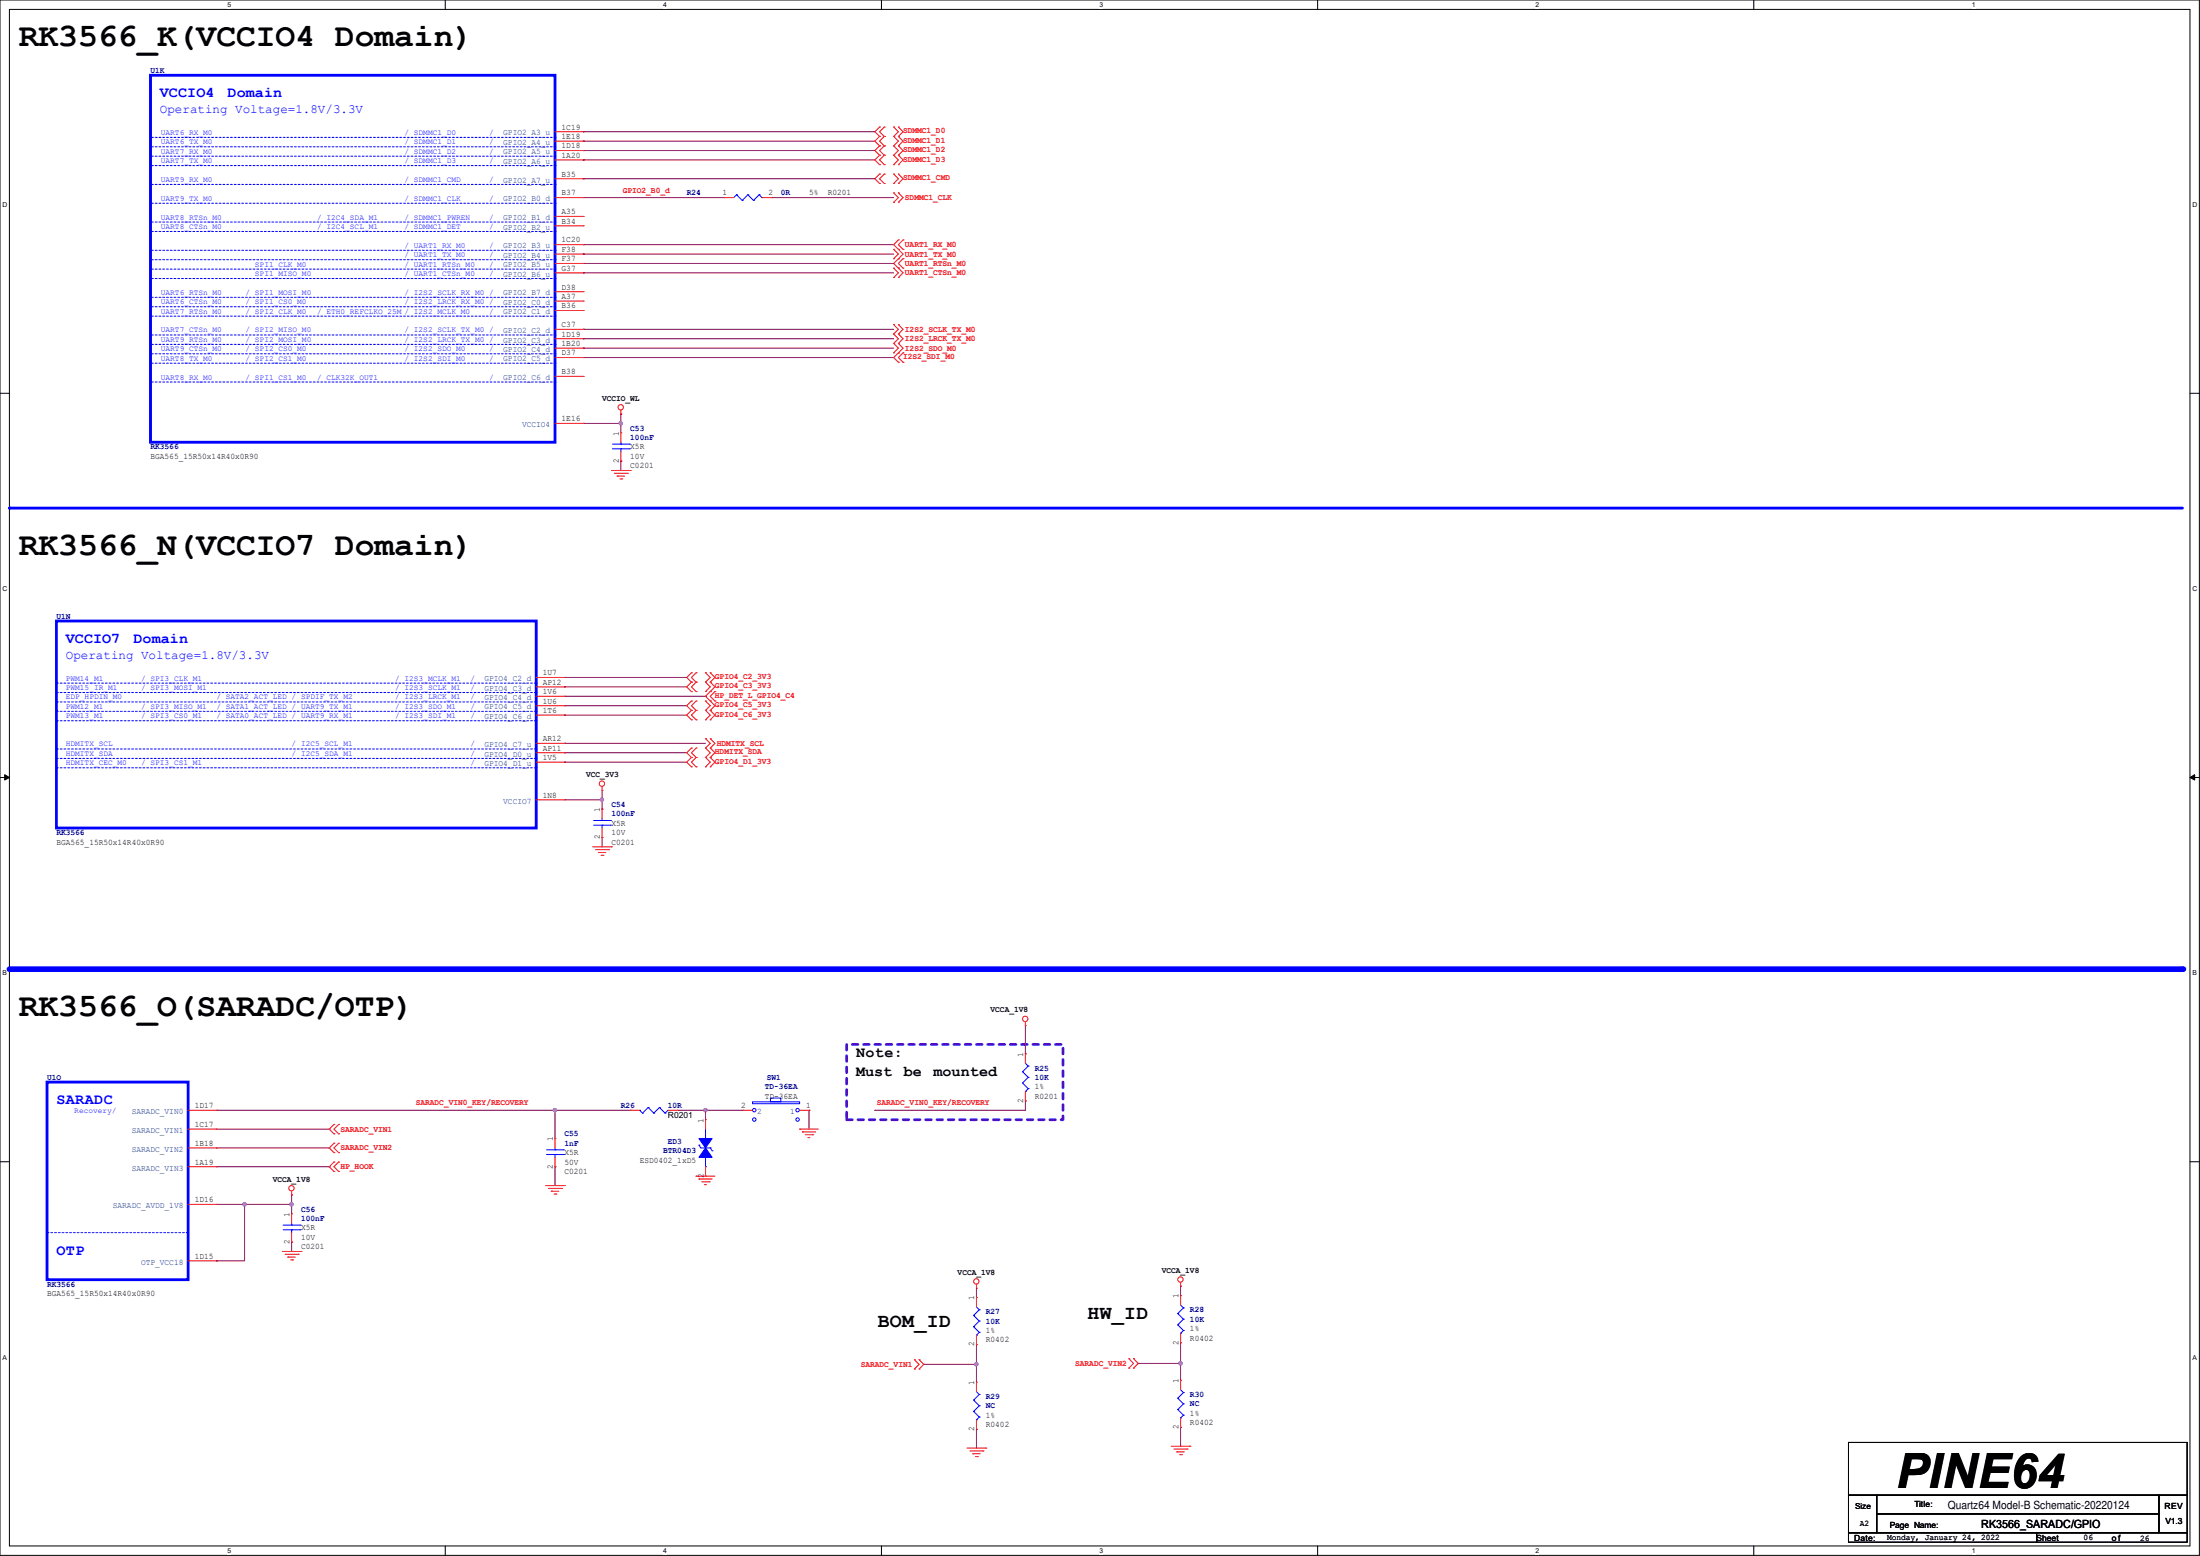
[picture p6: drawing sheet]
<svg xmlns="http://www.w3.org/2000/svg" width="297mm" height="210mm" viewBox="0 0 297 210" stroke-linecap="round" stroke-linejoin="round" font-family="sans-serif">
<path d="M0 0h296.9v209.9h-296.9zM1.3 1.3h294.4v207.4h-294.4z" fill="none" stroke="#000" stroke-width=".14"/>
<g fill="#fff">
<path d="M30.7 .1h.5v1h-.5z"/>
<path d="M30.7 208.8h.5v1h-.5z"/>
</g>
<path d="M60.1 0v1.3M60.1 208.7v1.2" fill="none" stroke="#000" stroke-width=".14"/>
<g fill="#fff">
<path d="M89.5 .1h.5v1h-.5z"/>
<path d="M89.5 208.8h.5v1h-.5z"/>
</g>
<path d="M119 0v1.3M119 208.7v1.2" fill="none" stroke="#000" stroke-width=".14"/>
<g fill="#fff">
<path d="M148.4 .1h.5v1h-.5z"/>
<path d="M148.4 208.8h.5v1h-.5z"/>
</g>
<path d="M177.9 0v1.3M177.9 208.7v1.2" fill="none" stroke="#000" stroke-width=".14"/>
<g fill="#fff">
<path d="M207.3 .1h.5v1h-.5z"/>
<path d="M207.3 208.8h.5v1h-.5z"/>
</g>
<path d="M236.8 0v1.3M236.8 208.7v1.2" fill="none" stroke="#000" stroke-width=".14"/>
<g fill="#fff">
<path d="M266.2 .1h.5v1h-.5z"/>
<path d="M266.2 208.8h.5v1h-.5z"/>
<path d="M.3 27.2h.7v1h-.7z"/>
<path d="M296 27.2h.6v1h-.6z"/>
<path d="M.3 79h.7v1h-.7z"/>
<path d="M296 79h.6v1h-.6z"/>
</g>
<path d="M0 53.1h1.3M295.7 53.1h1.2" fill="none" stroke="#000" stroke-width=".14"/>
<g fill="#fff">
<path d="M.3 130.9h.6v1h-.6z"/>
<path d="M296 130.9h.6v1h-.6z"/>
</g>
<path d="M0 104.9h1.3M295.7 104.9h1.2" fill="none" stroke="#000" stroke-width=".14"/>
<path d="M.6 104.6l.7 .3-.7 .4zM295.7 104.9l.6-.3v.7z" fill="#000" stroke="#000" stroke-width=".14"/>
<g fill="#fff">
<path d="M.3 182.7h.6v1h-.6z"/>
<path d="M296 182.7h.5v1h-.5z"/>
</g>
<path d="M0 156.8h1.3M295.7 156.8h1.2" fill="none" stroke="#000" stroke-width=".14"/>
<path d="M1.3 68.6h293.3" fill="none" stroke="#00f" stroke-width=".38"/>
<circle cx="1.3" cy="68.6" r=".19" fill="#00f"/>
<path d="M114.3 141h29.2v10.1h-29.2z" fill="none" stroke="#7f00ff" stroke-width=".38" stroke-dasharray=".8 .8"/>
<path d="M1.3 130.8h293.3" fill="none" stroke="#00f" stroke-width=".76"/>
<circle cx="294.6" cy="130.8" r=".38" fill="#00f"/>
<g fill="none" stroke="#7f003f" stroke-width=".14">
<path d="M78.7 17.8h.1M78.7 19h.1M78.7 17.8h39.4M78.7 19h39.4M78.7 20.3h.1M78.7 24.1h.1M78.7 21.6h.1M78.7 33h.1M78.7 34.3h.1M78.7 35.6h.1M78.7 36.8h.1M78.7 26.7h19.1"/>
<path d="M78.7 20.3h39.4M78.7 24.1h39.4M78.7 21.6h39.4M78.7 33h42M78.7 34.3h42M78.7 35.6h42M78.7 36.8h42M97.8 26.7h.1M104.1 26.7h.1M104.1 26.7h16.6M78.7 57.1h.1M78.7 44.4h.1"/>
<path d="M78.7 45.7h.1M78.7 47h.1M78.7 48.3h.1M78.7 57.1h5.1M78.7 44.4h42M78.7 45.7h42M78.7 47h42M78.7 48.3h42M83.8 57.1h.1M83.8 55.9h.1M83.8 55.9v2.5M83.8 62.2h.1"/>
<path d="M83.8 62.2v1.3M76.2 96.5h.1M76.2 95.3h.1M76.2 92.7h.1M76.2 91.4h.1M76.2 94h19.1M76.2 96.5h16.5M76.2 95.3h16.5M76.2 92.7h16.5M76.2 91.4h16.5M95.3 94h.1M76.2 102.9h.1"/>
<path d="M76.2 100.3h.1M76.2 101.6h.1M76.2 108h5.1M76.2 102.9h16.5M76.2 100.3h19.1M76.2 101.6h16.5M81.3 108h.1M81.3 113h.1M81.3 109.2h.1M81.3 106.7v2.5M81.3 113v1.3M138.4 138.4v3.8"/>
<path d="M29.2 149.9h55.9M29.2 157.5h15.3M29.2 152.4h15.3M29.2 154.9h15.3M44.5 157.5h.1M44.5 152.4h.1M44.5 154.9h.1M74.9 149.9h.1M74.9 157.5h.1M74.9 149.9v3.8M74.9 157.5v2.5M85.1 149.9h.1"/>
<path d="M91.4 149.9h8.9M95.3 149.9h.1M95.3 149.9v1.2M109.2 149.9h.1M109.2 149.9v2.5M118.1 149.9h.1M138.4 142.2h.1M138.4 148.6h.1M138.4 148.6v1.3h-20.3M29.2 170.2h.1M29.2 162.6h10.2M33 162.6h.1"/>
<path d="M33 162.6v7.6h-3.8M39.4 162.6h.1M39.4 167.6h.1M39.4 161.3h.1M39.4 161.3v2.5M39.4 167.6v1.3M131.8 175.1h.1M131.8 173.9v1.2M159.4 173.6h.1M159.4 173.6v1.3M124.7 184.2h.1M124.7 184.2h7.1"/>
<path d="M131.8 181.5h.1M131.8 184.2h.1M131.8 192.9h.1M131.8 181.5v5.1M131.8 192.9v2.6M153.7 184h.1M153.7 184h5.7M159.4 181.2h.1M159.4 184h.1M159.4 192.7h.1M159.4 181.2v5.1M159.4 192.7v2.5"/>
</g>
<g fill="#f0f" stroke="#f0f" stroke-width=".14">
<circle cx="83.8" cy="57.1" r=".23"/>
<circle cx="74.9" cy="149.8" r=".23"/>
<circle cx="81.3" cy="107.9" r=".23"/>
<circle cx="33" cy="162.5" r=".23"/>
<circle cx="39.3" cy="162.5" r=".23"/>
<circle cx="95.2" cy="149.8" r=".23"/>
<circle cx="131.8" cy="184.1" r=".23"/>
<circle cx="159.4" cy="184" r=".23"/>
</g>
<g fill="none" stroke="#f00" stroke-width=".14">
<path d="M74.9 17.8h3.8M74.9 19.1h3.8M78.7 17.8h.1M78.7 19.1h.1M118.7 17.1h.1M118.7 18.4h.1M118.7 19.7h.1M118.7 17.1l-.6 .7 .6 .6M118.7 18.4l-.6 .6 .6 .7M118.7 19.7l-.6 .6 .6 .7M119.4 18.4h.1M119.4 17.1h.1"/>
<path d="M119.4 19.7h.1M119.4 17.1l-.7 .7 .7 .6M119.4 19.7l-.7 .6 .7 .7M119.4 18.4l-.7 .6 .7 .7M120.7 18.4h.1M120.7 17.1h.1M120.7 19.7h.1M120.7 19.7l.6 .6-.6 .7M120.7 17.1l.6 .7-.6 .6M120.7 18.4l.6 .6-.6 .7M121.3 18.4h.1M121.3 17.1h.1"/>
<path d="M121.3 19.7h.1M121.3 17.1l.6 .7-.6 .6M121.3 18.4l.6 .6-.6 .7M121.3 19.7l.6 .6-.6 .7M74.9 26.7h3.8M74.9 20.3h3.8M74.9 21.6h3.8M74.9 24.1h3.8M74.9 29.2h3.8M74.9 30.5h3.8M74.9 33h3.8M74.9 34.3h3.8"/>
<path d="M74.9 35.6h3.8M74.9 36.8h3.8M74.9 39.4h3.8M78.7 20.3h.1M78.7 21.6h.1M78.7 24.1h.1M78.7 26.7h.1M78.7 29.2h.1M78.7 30.5h.1M78.7 33h.1M78.7 34.3h.1M78.7 35.6h.1"/>
<path d="M78.7 36.8h.1M78.7 39.4h.1M97.8 26.7h.1M97.8 26.7h1.3M102.9 26.7h1.2M104.1 26.7h.1M118.7 21h.1M118.7 22.2h.1M118.7 23.5h.1M118.7 24.8h.1M118.7 21l-.6 .6 .6 .6M118.7 23.5l-.6 .6 .6 .7"/>
<path d="M119.4 21h.1M119.4 22.2h.1M119.4 24.8h.1M119.4 23.5h.1M119.4 23.5l-.7 .6 .7 .7M119.4 21l-.7 .6 .7 .6M120.7 27.3h.1M120.7 26h.1M120.7 21h.1M120.7 22.2h.1M120.7 24.8h.1M120.7 23.5h.1"/>
<path d="M120.7 34.9h.1M120.7 33.7h.1M120.7 37.5h.1M120.7 36.2h.1M120.7 26l.6 .7-.6 .6M120.7 23.5l.6 .6-.6 .7M120.7 21l.6 .6-.6 .6M120.7 33.7l.6 .6-.6 .6M120.7 36.2l.6 .6-.6 .7M121.3 27.3h.1M121.3 26h.1M121.3 21h.1"/>
<path d="M121.3 22.2h.1M121.3 24.8h.1M121.3 23.5h.1M121.3 32.4h.1M121.3 33.7h.1M121.3 34.9h.1M121.3 36.2h.1M121.3 37.5h.1M121.3 26l.6 .7-.6 .6M121.3 21l.6 .6-.6 .6M121.3 23.5l.6 .6-.6 .7M121.3 32.4l-.6 .6 1.2 1.3-1.2 1.3 1.2 1.2-.6 .7"/>
<path d="M121.9 33.7h.1M121.9 32.4h.1M121.9 36.2h.1M121.9 34.9h.1M121.9 32.4l-.6 .6 .6 .7M121.9 34.9l-.6 .7 .6 .6M74.9 40.6h3.8M74.9 41.9h3.8M74.9 44.4h3.8M74.9 45.7h3.8M74.9 47h3.8M74.9 48.3h3.8"/>
<path d="M74.9 50.8h3.8M74.9 57.1h3.8M78.7 40.6h.1M78.7 41.9h.1M78.7 44.4h.1M78.7 45.7h.1M78.7 47h.1M78.7 48.3h.1M78.7 50.8h.1M78.7 57.1h.1M83.8 55.9h.1M83.8 58.4h.1"/>
<path d="M83.8 55.4v.5M83.8 58.4v1.3M120.7 45.1h.1M120.7 43.8h.1M120.7 46.4h.1M120.7 47.6h.1M120.7 43.8l.6 .6-.6 .7M120.7 45.1l.6 .6-.6 .7M120.7 46.4l.6 .6-.6 .6M121.3 45.1h.1M121.3 43.8h.1M121.3 46.4h.1"/>
<path d="M121.3 47.6h.1M121.3 48.9h.1M121.3 43.8l.6 .6-.6 .7M121.3 45.1l.6 .6-.6 .7M121.3 46.4l.6 .6-1.2 1.3 .6 .6M121.9 48.9h.1M121.9 47.6h.1M121.9 47.6l-.6 .7 .6 .6M82.6 63.5h2.5M82.9 63.9h1.8M83.3 64.3h.1M83.3 64.3h1"/>
<path d="M83.7 64.6h.2M83.8 62.2h.1M83.8 61v1.2M83.9 64.6h.1M84.7 63.9h.1M85.1 63.5h.1M72.4 91.4h3.8M72.4 92.7h3.8M72.4 94h3.8M72.4 95.3h3.8M72.4 96.5h3.8M76.2 91.4h.1"/>
<path d="M76.2 92.7h.1M76.2 94h.1M76.2 95.3h.1M76.2 96.5h.1M93.3 95.9h.1M93.3 97.2h.1M93.3 94.6h.1M93.3 92.1h.1M93.3 93.3h.1M93.3 90.8h.1M93.3 95.9l-.6 .6 .6 .7M93.3 90.8l-.6 .6 .6 .7"/>
<path d="M93.3 94.6l-.6 .7 .6 .6M93.3 92.1l-.6 .6 .6 .6M94 97.2h.1M94 95.9h.1M94 94.6h.1M94 93.3h.1M94 92.1h.1M94 90.8h.1M94 90.8l-.7 .6 .7 .7M94 95.9l-.7 .6 .7 .7M94 94.6l-.7 .7 .7 .6M94 92.1l-.7 .6 .7 .6"/>
<path d="M95.3 99.7h.1M95.3 97.2h.1M95.3 95.9h.1M95.3 94.6h.1M95.3 93.3h.1M95.3 92.1h.1M95.3 90.8h.1M95.3 99.7l.6 .6-.6 .7M95.3 95.9l.6 .6-.6 .7M95.3 92.1l.6 .6-.6 .6M95.3 94.6l.6 .7-.6 .6M95.3 90.8l.6 .6-.6 .7"/>
<path d="M95.9 99.7h.1M95.9 93.3h.1M95.9 94.6h.1M95.9 97.2h.1M95.9 95.9h.1M95.9 92.1h.1M95.9 90.8h.1M95.9 99.7l.6 .6-.6 .7M95.9 92.1l.6 .6-1.2 1.3 1.2 1.3-.6 .6M95.9 95.9l.6 .6-.6 .7M95.9 90.8l.6 .6-.6 .7M96.5 94.6h.1"/>
<path d="M96.5 93.3h.1M96.5 93.3l-.6 .7 .6 .6M72.4 100.3h3.8M72.4 101.6h3.8M72.4 102.9h3.8M72.4 108h3.8M76.2 100.3h.1M76.2 101.6h.1M76.2 102.9h.1M76.2 108h.1M80 114.3h2.6M80.4 114.7h1.8"/>
<path d="M80.8 115.1h.1M80.8 115.1h1M81.2 115.4h.2M81.3 106.7h.1M81.3 109.2h.1M81.3 113h.1M81.3 106.2v.5M81.3 109.2v1.3M81.3 111.8v1.2M81.4 115.4h.1M82.2 114.7h.1M82.6 114.3h.1"/>
<path d="M93.3 102.2h.1M93.3 103.5h.1M93.3 101h.1M93.3 102.2l-.6 .7 .6 .6M93.3 101l-.6 .6 .6 .6M94 103.5h.1M94 102.2h.1M94 101h.1M94 102.2l-.7 .7 .7 .6M94 101l-.7 .6 .7 .6M95.3 103.5h.1M95.3 102.2h.1"/>
<path d="M95.3 101h.1M95.3 102.2l.6 .7-.6 .6M95.3 101l.6 .6-.6 .6M95.9 103.5h.1M95.9 102.2h.1M95.9 101h.1M95.9 102.2l.6 .7-.6 .6M95.9 101l.6 .6-.6 .6M138.4 138.4h.1M138.4 137.9v.5M25.4 152.4h3.8M25.4 149.9h3.8"/>
<path d="M25.4 154.9h3.8M25.4 157.5h3.8M29.2 149.9h.1M29.2 152.4h.1M29.2 154.9h.1M29.2 157.5h.1M45.1 156.8h.1M45.1 158.1h.1M45.1 151.8h.1M45.1 153h.1M45.1 154.3h.1M45.1 155.6h.1"/>
<path d="M45.1 154.3l-.6 .6 .6 .7M45.1 151.8l-.6 .6 .6 .6M45.1 156.8l-.6 .7 .6 .6M45.7 158.1h.1M45.7 156.8h.1M45.7 153h.1M45.7 151.8h.1M45.7 155.6h.1M45.7 154.3h.1M45.7 151.8l-.6 .6 .6 .6M45.7 156.8l-.6 .7 .6 .6M45.7 154.3l-.6 .6 .6 .7"/>
<path d="M74.9 153.7h.1M74.9 157.5h.1M74.9 153.7v1.2M74.9 156.2v1.3M85.1 149.9h.1M85.1 149.9h1.3M90.2 149.9h1.2M91.4 149.9h.1M94 158.8h.1M94 158.8h2.5M94.4 159.1h.1M94.4 159.1h1.7"/>
<path d="M94.7 159.5h1.1M95.1 159.9h.1M95.1 159.9h.3M95.3 151.1h.1M95.3 158.8h.1M95.3 151.1v1.3M95.3 157.5v1.3M95.8 159.5h.1M100.3 149.9h.1M100.3 149.9h1.3M108 152.4h.1M108 152.4h2.5"/>
<path d="M108 149.9h1.2M108.3 152.8h.1M108.3 152.8h1.8M108.7 153.2h1M109.1 153.5h.1M109.1 153.5h.2M109.2 149.9h.1M109.7 153.2h.1M138.4 142.2h.1M138.4 148.6h.1M138.4 142.2v1.3M138.4 147.3v1.3"/>
<path d="M25.4 162.6h3.8M25.4 170.2h3.8M29.2 162.6h.1M29.2 170.2h.1M38.1 168.9h2.5M38.5 169.3h1.8M38.9 169.7h.1M38.9 169.7h1M39.2 170.1h.3M39.4 161.3h.1M39.4 163.8h.1M39.4 167.6h.1"/>
<path d="M39.4 160.8v.5M39.4 163.8v1.3M39.4 166.4v1.2M39.5 170.1h.1M40.3 169.3h.1M40.6 168.9h.1M73.7 160h2.5M74 160.4h1.8M74.4 160.8h.1M74.4 160.8h1M74.8 161.2h.3M75.1 161.2h.1"/>
<path d="M75.8 160.4h.1M76.2 160h.1M131.8 173.9h.1M131.8 175.1h.1M131.8 173.4v.5M131.8 175.1v1.3M159.4 173.6h.1M159.4 174.9h.1M159.4 173.1v.5M159.4 174.9v1.2M159.4 180v1.2M123.4 184.8h.1"/>
<path d="M123.4 183.5h.1M123.4 183.5l.7 .7-.7 .6M124.1 183.5h.1M124.1 184.8h.1M124.1 183.5l.6 .7-.6 .6M130.6 195.5h2.5M130.9 195.8h1.8M131.3 196.2h.1M131.3 196.2h1M131.7 196.6h.3M131.8 181.5h.1M131.8 186.6h.1"/>
<path d="M131.8 192.9h.1M131.8 180.2v1.3M131.8 186.6v1.2M131.8 191.6v1.3M132 196.6h.1M132.7 195.8h.1M133.1 195.5h.1M152.4 184.7h.1M152.4 183.4h.1M152.4 183.4l.6 .6-.6 .7M153 183.4h.1M153 184.7h.1"/>
<path d="M153 183.4l.7 .6-.7 .7M158.1 195.2h2.6M158.5 195.6h1.8M158.9 196h.1M158.9 196h1M159.3 196.3h.2M159.4 181.2h.1M159.4 186.3h.1M159.4 192.7h.1M159.4 186.3v1.3M159.4 191.4v1.3M159.5 196.3h.1"/>
<path d="M160.3 195.6h.1M160.7 195.2h.1"/>
<circle cx="83.8" cy="55" r=".36"/>
<circle cx="81.3" cy="105.8" r=".36"/>
<circle cx="138.4" cy="137.5" r=".36"/>
<circle cx="39.3" cy="160.4" r=".36"/>
<circle cx="131.8" cy="173" r=".36"/>
<circle cx="159.4" cy="172.7" r=".36"/>
</g>
<path d="M249.6 194.7h45.7v7.1h-45.7zM249.6 201.8h3.8v5.1h-3.8zM249.6 206.9h25.4v1.3h-25.4zM253.4 201.8h38.1v2.5h-38.1zM253.4 204.3h38.1v2.6h-38.1zM275 206.9h20.3v1.3h-20.3zM291.5 201.8h3.8v5.1h-3.8z" fill="none" stroke="#000" stroke-width=".14"/>
<g fill="none" stroke="#00f" stroke-width=".14">
<path d="M99.4 26.3h.1M99.4 26.3l-.3 .4M99.4 26.3l.8 .8M100.2 27.1h.1M101 26.3h.1M101 26.3l-.8 .8M101 26.3l.7 .8M101.7 27.1h.1M102.5 26.3h.1M102.5 26.3l-.8 .8M102.5 26.3l.4 .4M102.9 26.7h.1"/>
<path d="M82.7 59.9h2.3M83.8 59.9h.1M83.8 59.7v.2M85 59.9h.1M82.7 60.6h2.3M83.8 60.6h.1M83.8 60.6v.4M85 60.6h.1M80.1 111.4h2.3M80.1 110.7h2.3M81.3 110.7h.1M81.3 111.4h.1"/>
<path d="M81.3 110.5v.2M81.3 111.4v.4M82.4 111.4h.1M82.4 110.7h.1M73.8 155.8h2.3M73.8 155.2h2.3M74.9 155.2h.1M74.9 155.8h.1M74.9 154.9v.3M74.9 155.8v.4M76.1 155.8h.1M76.1 155.2h.1"/>
<path d="M86.4 149.9h.1M86.4 149.9l.3 .3M86.7 150.2h.1M87.5 149.5h.1M87.5 149.5l.8 .7M87.5 149.5l-.8 .7M88.3 150.2h.1M89 149.5h.1M89 149.5l.8 .7M89 149.5l-.7 .7M89.8 150.2h.1M90.2 149.9l-.4 .3"/>
<path d="M94.4 154.6h.1M94.4 154.6l.2 .3h1.3M95.3 153.7h.1M95.3 157.5h.1M95.3 152.4v1.3M95.3 156.2v1.3M95.9 154.9h.1M95.9 154.9l.2 .4M96.1 155.3h.1M101.6 148.7h6.4v.3h-6.4zM104 148.2h1.4v.5h-1.4zM138 144.7h.1"/>
<path d="M138 146.2h.1M138 144.7l.8 .7M138 146.2l.8 .7M138.4 147.3h.1M138.4 143.5l.4 .4M138.8 143.9h.1M138.8 145.4h.1M138.8 146.9h.1M138.8 143.9l-.8 .8M138.8 145.4l-.8 .8M138.8 146.9l-.4 .4M38.2 166h2.3"/>
<path d="M38.2 165.4h2.3M39.4 165.4h.1M39.4 166h.1M39.4 165.1v.3M39.4 166v.4M40.5 166h.1M40.5 165.4h.1M131.4 177.5h.1M131.4 179.1h.1M131.4 177.5l.8 .8M131.4 179.1l.8 .7M131.8 176.4l.4 .4"/>
<path d="M132.2 176.8h.1M132.2 178.3h.1M132.2 179.8h.1M132.2 176.8l-.8 .7M132.2 178.3l-.8 .8M132.2 179.8l-.4 .4M159 177.3h.1M159 178.8h.1M159 177.3l.8 .8M159 178.8l.8 .8M159.4 180h.1M159.4 176.1l.4 .4"/>
<path d="M159.8 176.5h.1M159.8 178.1h.1M159.8 179.6h.1M159.8 176.5l-.8 .8M159.8 178.1l-.8 .7M159.8 179.6l-.4 .4M131.4 189h.1M131.4 190.5h.1M131.4 189l.8 .7M131.4 190.5l.8 .8M131.8 180.2h.1M131.8 191.6h.1"/>
<path d="M131.8 187.8l.4 .4M132.2 188.2h.1M132.2 189.7h.1M132.2 191.3h.1M132.2 188.2l-.8 .8M132.2 189.7l-.8 .8M132.2 191.3l-.4 .3M159 188.7h.1M159 190.2h.1M159 188.7l.8 .8M159 190.2l.8 .8M159.4 191.4h.1"/>
<path d="M159.4 187.6l.4 .4M159.8 188h.1M159.8 189.5h.1M159.8 191h.1M159.8 188l-.8 .7M159.8 189.5l-.8 .7M159.8 191l-.4 .4"/>
<circle cx="101.8" cy="151.1" r=".23"/>
<circle cx="101.8" cy="149.8" r=".23"/>
<circle cx="107.7" cy="149.8" r=".23"/>
<circle cx="107.7" cy="151.1" r=".23"/>
</g>
<g fill="#00f" stroke="#00f" stroke-width=".14">
<path d="M94.4 153.7h1.7l-.8 1.2z" fill-rule="evenodd"/>
<path d="M95.3 154.9l.8 1.3h-1.7z" fill-rule="evenodd"/>
</g>
<path d="M20.3 10.2h54.6v49.5h-54.6zM7.6 83.8h64.8v28h-64.8zM6.4 146.1h19v26.6h-19z" fill="none" stroke="#00f" stroke-width=".38"/>
<g fill="none" stroke="#00f" stroke-width=".14" stroke-dasharray=".3 .3">
<path d="M20.4 18.5h54.5M20.4 19.8h54.5M74.9 18.5h.1M74.9 19.8h.1M20.4 22.4h54.5M20.4 35.1h54.5M20.4 36.3h54.5M20.4 33.8h54.5M20.4 30h54.5M20.4 37.6h54.5M20.4 31.2h54.5M20.4 27.4h54.5"/>
<path d="M20.4 24.9h54.5M20.4 21.1h54.5M74.9 22.4h.1M74.9 35.1h.1M74.9 36.3h.1M74.9 33.8h.1M74.9 30h.1M74.9 37.6h.1M74.9 31.2h.1M74.9 27.4h.1M74.9 24.9h.1M74.9 21.1h.1"/>
<path d="M20.4 42.7h54.5M20.4 41.4h54.5M20.4 47.8h54.5M20.4 51.6h54.5M20.4 46.5h54.5M20.4 49h54.5M20.4 40.1h54.5M20.4 45.2h54.5M74.9 42.7h.1M74.9 41.4h.1M74.9 47.8h.1M74.9 51.6h.1"/>
<path d="M74.9 46.5h.1M74.9 49h.1M74.9 40.1h.1M74.9 45.2h.1M7.6 93.5h64.8M7.6 96h64.8M7.6 97.3h64.8M7.6 92.2h64.8M7.6 94.7h64.8M72.4 93.5h.1M72.4 96h.1M72.4 97.3h.1"/>
<path d="M72.4 92.2h.1M72.4 94.7h.1M7.6 102.4h64.8M7.6 103.6h64.8M7.6 101.1h64.8M72.4 102.4h.1M72.4 103.6h.1M72.4 101.1h.1M6.4 166.4h.1M25.4 166.4h-19"/>
</g>
<text font-size="6.6" x="256" y="200.9">PINE64</text>
<g font-size="4.4">
<text x="2.5" y="6.3">RK3566_K(VCCIO4 Domain)</text>
<text x="2.5" y="74.8">RK3566_N(VCCIO7 Domain)</text>
<text x="2.5" y="137.1">RK3566_O(SARADC/OTP)</text>
</g>
<g font-size="2.7">
<text x="118.5" y="179.2">BOM_ID</text>
<text x="146.8" y="178">HW_ID</text>
</g>
<g font-size="2" fill="#00f">
<text x="21.6" y="13.1">VCCIO4</text>
<text x="30.7" y="13.1">Domain</text>
<text x="8.9" y="86.8">VCCIO7</text>
<text x="18" y="86.8">Domain</text>
<text x="7.6" y="149">SARADC</text>
<text x="7.6" y="169.3">OTP</text>
</g>
<g font-size="2">
<text x="115.6" y="142.7">Note:</text>
<text x="115.6" y="145.2">Must</text>
<text x="122" y="145.2">be</text>
<text x="126" y="145.2">mounted</text>
</g>
<g font-size="1.7" fill="#00f">
<text x="21.6" y="15.3">Operating Voltage=1.8V/3.3V</text>
<text x="8.9" y="88.9">Operating Voltage=1.8V/3.3V</text>
</g>
<g font-size="1.5">
<text x="263" y="203.6">Quartz64 Model-B Schematic-20220124</text>
<text x="267.5" y="206.2">RK3566_SARADC/GPIO</text>
</g>
<g font-size="1.1" fill="#00007f">
<text x="20.3" y="9.9">U1K</text>
<text x="92.7" y="26.4">R24</text>
<text x="105.4" y="26.4">0R</text>
<text x="85.1" y="58.1">C53</text>
<text x="85.1" y="59.4">100nF</text>
<text x="20.3" y="60.7">RK3566</text>
<text x="7.6" y="83.5">U1N</text>
<text x="7.6" y="112.7">RK3566</text>
<text x="82.5" y="108.9">C54</text>
<text x="82.5" y="110.2">100nF</text>
<text x="6.3" y="145.8">U1O</text>
<text x="83.8" y="149.6">R26</text>
<text x="90.2" y="149.6">10R</text>
<text x="103.3" y="147">TD-36EA</text>
<text x="103.5" y="145.8">SW1</text>
<text x="139.7" y="144.5">R25</text>
<text x="139.7" y="145.8">10K</text>
<text x="76.2" y="153.4">C55</text>
<text x="76.2" y="154.6">1nF</text>
<text x="89.5" y="155.7">BTR04D3</text>
<text x="90.2" y="154.4">ED3</text>
<text x="40.6" y="163.5">C56</text>
<text x="40.6" y="164.8">100nF</text>
<text x="6.3" y="173.7">RK3566</text>
<text x="133.1" y="177.4">R27</text>
<text x="133.1" y="178.7">10K</text>
<text x="160.7" y="177.1">R28</text>
<text x="160.7" y="178.4">10K</text>
<text x="133.1" y="188.8">R29</text>
<text x="133.1" y="190.1">NC</text>
<text x="160.7" y="188.6">R30</text>
<text x="160.7" y="189.8">NC</text>
</g>
<g font-size="1.1">
<text x="75.8" y="17.5">1C19</text>
<text x="75.8" y="18.8">1E18</text>
<text x="75.8" y="20">1D18</text>
<text x="75.8" y="21.3">1A20</text>
<text x="75.8" y="23.8">B35</text>
<text x="75.8" y="26.4">B37</text>
<text x="75.8" y="28.9">A35</text>
<text x="97.5" y="26.4">1</text>
<text x="103.8" y="26.4">2</text>
<text x="109.2" y="26.4">5%</text>
<text x="111.8" y="26.4">R0201</text>
<text x="75.8" y="30.2">B34</text>
<text x="75.8" y="32.7">1C20</text>
<text x="75.8" y="34">F38</text>
<text x="75.8" y="35.3">F37</text>
<text x="75.8" y="36.5">G37</text>
<text x="75.8" y="39.1">D38</text>
<text x="75.8" y="40.3">A37</text>
<text x="75.8" y="41.6">B36</text>
<text x="75.8" y="44.2">C37</text>
<text x="75.8" y="45.4">1D19</text>
<text x="75.8" y="46.7">1B20</text>
<text x="75.8" y="48">D37</text>
<text x="75.8" y="50.5">B38</text>
<text x="75.8" y="56.9">1E16</text>
<text x="81.3" y="54.1">VCCIO_WL</text>
<text x="83.5" y="58.8" transform="rotate(-90 83.5 58.8)">1</text>
<text x="20.3" y="61.9">BGA565_15R50x14R40x0R90</text>
<text x="83.5" y="62.5" transform="rotate(-90 83.5 62.5)">2</text>
<text x="85.1" y="63.2">C0201</text>
<text x="85.1" y="60.7">X5R</text>
<text x="85.1" y="61.9">10V</text>
<text x="73.3" y="91.1">1U7</text>
<text x="73.3" y="92.4">AP12</text>
<text x="73.3" y="93.7">1V6</text>
<text x="73.3" y="95">1U6</text>
<text x="73.3" y="96.2">1T6</text>
<text x="73.3" y="100">AR12</text>
<text x="73.3" y="101.3">AP11</text>
<text x="73.3" y="102.6">1V5</text>
<text x="73.3" y="107.7">1N8</text>
<text x="79.1" y="104.9">VCC_3V3</text>
<text x="81" y="113.3" transform="rotate(-90 81 113.3)">2</text>
<text x="81" y="109.6" transform="rotate(-90 81 109.6)">1</text>
<text x="82.5" y="111.5">X5R</text>
<text x="82.5" y="112.7">10V</text>
<text x="7.6" y="114">BGA565_15R50x14R40x0R90</text>
<text x="82.5" y="114">C0201</text>
<text x="133.7" y="136.6">VCCA_1V8</text>
<text x="138.1" y="142.6" transform="rotate(-90 138.1 142.6)">1</text>
<text x="26.3" y="149.6">1D17</text>
<text x="100.1" y="149.6">2</text>
<text x="103.3" y="148.3">TD-36EA</text>
<text x="108.8" y="149.6">1</text>
<text x="138.1" y="148.8" transform="rotate(-90 138.1 148.8)">2</text>
<text x="139.7" y="148.3">R0201</text>
<text x="139.7" y="147">1%</text>
<text x="26.3" y="152.1">1C17</text>
<text x="26.3" y="154.6">1B18</text>
<text x="74.6" y="154.1" transform="rotate(-90 74.6 154.1)">1</text>
<text x="76.2" y="155.9">X5R</text>
<text x="90.2" y="151">R0201</text>
<text x="95" y="151.5" transform="rotate(-90 95 151.5)">1</text>
<text x="26.3" y="157.2">1A19</text>
<text x="36.8" y="159.5">VCCA_1V8</text>
<text x="74.6" y="157.7" transform="rotate(-90 74.6 157.7)">2</text>
<text x="76.2" y="158.5">C0201</text>
<text x="76.2" y="157.2">50V</text>
<text x="86.4" y="156.9">ESD0402_1xD5</text>
<text x="95" y="159" transform="rotate(-90 95 159)">2</text>
<text x="26.3" y="162.3">1D16</text>
<text x="39.1" y="167.9" transform="rotate(-90 39.1 167.9)">2</text>
<text x="39.1" y="164.2" transform="rotate(-90 39.1 164.2)">1</text>
<text x="40.6" y="166.1">X5R</text>
<text x="40.6" y="167.3">10V</text>
<text x="26.3" y="169.9">1D15</text>
<text x="40.6" y="168.6">C0201</text>
<text x="129.3" y="172">VCCA_1V8</text>
<text x="156.8" y="171.8">VCCA_1V8</text>
<text x="6.3" y="175">BGA565_15R50x14R40x0R90</text>
<text x="131.5" y="175.5" transform="rotate(-90 131.5 175.5)">1</text>
<text x="133.1" y="179.9">1%</text>
<text x="159.1" y="175.3" transform="rotate(-90 159.1 175.3)">1</text>
<text x="160.7" y="179.7">1%</text>
<text x="131.5" y="181.7" transform="rotate(-90 131.5 181.7)">2</text>
<text x="133.1" y="181.2">R0402</text>
<text x="159.1" y="181.5" transform="rotate(-90 159.1 181.5)">2</text>
<text x="160.7" y="180.9">R0402</text>
<text x="131.5" y="186.9" transform="rotate(-90 131.5 186.9)">1</text>
<text x="133.1" y="191.4">1%</text>
<text x="159.1" y="186.7" transform="rotate(-90 159.1 186.7)">1</text>
<text x="160.7" y="191.1">1%</text>
<text x="131.5" y="193.2" transform="rotate(-90 131.5 193.2)">2</text>
<text x="133.1" y="192.6">R0402</text>
<text x="159.1" y="192.9" transform="rotate(-90 159.1 192.9)">2</text>
<text x="160.7" y="192.4">R0402</text>
<text x="250.4" y="203.6">Size</text>
<text x="258.4" y="203.4">Title:</text>
<text x="292.2" y="203.7">REV</text>
<text x="250.3" y="208">Date:</text>
<text x="251.1" y="206">A2</text>
<text x="254.8" y="207.9">Monday, January 24, 2022</text>
<text x="255.1" y="206.2">Page Name:</text>
<text x="275" y="208">Sheet</text>
<text x="281.3" y="207.9">06</text>
<text x="285.1" y="208">o f</text>
<text x="288.9" y="208">26</text>
<text x="292.3" y="205.7">V1.3</text>
</g>
<g font-size="1.1" fill="#f00">
<text x="121.9" y="18">SDMMC1_D0</text>
<text x="121.9" y="19.3">SDMMC1_D1</text>
<text x="121.9" y="20.5">SDMMC1_D2</text>
<text x="121.9" y="21.8">SDMMC1_D3</text>
<text x="84.1" y="26">GPIO2_B0_d</text>
<text x="121.9" y="24.3">SDMMC1_CMD</text>
<text x="122.2" y="27">SDMMC1_CLK</text>
<text x="122.2" y="33.4">UART1_RX_M0</text>
<text x="122.2" y="34.6">UART1_TX_M0</text>
<text x="122.2" y="35.9">UART1_RTSn_M0</text>
<text x="122.2" y="37.2">UART1_CTSn_M0</text>
<text x="122.2" y="44.8">I2S2_SCLK_TX_M0</text>
<text x="122.2" y="46.1">I2S2_LRCK_TX_M0</text>
<text x="122.2" y="47.3">I2S2_SDO_M0</text>
<text x="121.9" y="48.5">I2S2_SDI_M0</text>
<text x="96.5" y="94.2">HP_DET_L_GPIO4_C4</text>
<text x="96.5" y="95.5">GPIO4_C5_3V3</text>
<text x="96.5" y="92.9">GPIO4_C3_3V3</text>
<text x="96.5" y="91.7">GPIO4_C2_3V3</text>
<text x="96.5" y="101.8">HDMITX_SDA</text>
<text x="96.5" y="96.7">GPIO4_C6_3V3</text>
<text x="96.8" y="100.7">HDMITX_SCL</text>
<text x="96.5" y="103.1">GPIO4_D1_3V3</text>
<text x="56.1" y="149.2">SARADC_VIN0_KEY/RECOVERY</text>
<text x="118.4" y="149.2">SARADC_VIN0_KEY/RECOVERY</text>
<text x="46" y="152.7">SARADC_VIN1</text>
<text x="46" y="155.3">SARADC_VIN2</text>
<text x="46" y="157.8">HP_HOOK</text>
<text x="116.2" y="184.5">SARADC_VIN1</text>
<text x="145.2" y="184.4">SARADC_VIN2</text>
</g>
<g font-size="1.1" fill="#00f">
<text x="21.7" y="18.2">UART6_RX_M0</text>
<text x="21.7" y="19.5">UART6_TX_M0</text>
<text x="21.7" y="20.7">UART7_RX_M0</text>
<text x="21.7" y="22">UART7_TX_M0</text>
<text x="54.6" y="18.2">/ SDMMC1_D0</text>
<text x="54.6" y="22">/ SDMMC1_D3</text>
<text x="54.6" y="19.5">/ SDMMC1_D1</text>
<text x="54.6" y="20.7">/ SDMMC1_D2</text>
<text x="66" y="19.5">/</text>
<text x="66" y="18.2">/</text>
<text x="66" y="20.7">/</text>
<text x="66" y="22">/</text>
<text x="21.7" y="24.6">UART9_RX_M0</text>
<text x="21.7" y="29.6">UART8_RTSn_M0</text>
<text x="21.7" y="27.1">UART9_TX_M0</text>
<text x="42.8" y="29.6">/ I2C4_SDA_M1</text>
<text x="54.6" y="24.6">/ SDMMC1_CMD</text>
<text x="54.6" y="29.6">/ SDMMC1_PWREN</text>
<text x="54.6" y="27.1">/ SDMMC1_CLK</text>
<text x="66" y="27.1">/</text>
<text x="66" y="24.6">/</text>
<text x="66" y="29.6">/</text>
<text x="21.7" y="30.9">UART8_CTSn_M0</text>
<text x="34.4" y="36">SPI1_CLK_M0</text>
<text x="42.8" y="30.9">/ I2C4_SCL_M1</text>
<text x="54.6" y="30.9">/ SDMMC1_DET</text>
<text x="54.6" y="33.4">/ UART1_RX_M0</text>
<text x="54.6" y="34.7">/ UART1_TX_M0</text>
<text x="54.6" y="36">/ UART1_RTSn_M0</text>
<text x="66" y="36">/</text>
<text x="66" y="34.7">/</text>
<text x="66" y="30.9">/</text>
<text x="66" y="33.4">/</text>
<text x="21.7" y="39.8">UART6_RTSn_M0</text>
<text x="21.7" y="41.1">UART6_CTSn_M0</text>
<text x="33.1" y="41.1">/ SPI1_CS0_M0</text>
<text x="33.1" y="39.8">/ SPI1_MOSI_M0</text>
<text x="34.4" y="37.3">SPI1_MISO_M0</text>
<text x="54.6" y="41.1">/ I2S2_LRCK_RX_M0 /</text>
<text x="54.6" y="39.8">/ I2S2_SCLK_RX_M0 /</text>
<text x="54.6" y="37.3">/ UART1_CTSn_M0</text>
<text x="66" y="37.3">/</text>
<text x="21.7" y="47.4">UART9_CTSn_M0</text>
<text x="21.7" y="46.1">UART9_RTSn_M0</text>
<text x="21.7" y="44.9">UART7_CTSn_M0</text>
<text x="21.7" y="42.3">UART7_RTSn_M0</text>
<text x="33.1" y="47.4">/ SPI2_CS0_M0</text>
<text x="33.1" y="46.1">/ SPI2_MOSI_M0</text>
<text x="33.1" y="42.3">/ SPI2_CLK_M0</text>
<text x="33.1" y="44.9">/ SPI2_MISO_M0</text>
<text x="42.8" y="42.3">/ ETH0_REFCLKO_25M / I2S2_MCLK_M0</text>
<text x="54.6" y="46.1">/ I2S2_LRCK_TX_M0 /</text>
<text x="54.6" y="44.9">/ I2S2_SCLK_TX_M0 /</text>
<text x="54.6" y="47.4">/ I2S2_SDO_M0</text>
<text x="66" y="42.3">/</text>
<text x="66" y="47.4">/</text>
<text x="21.7" y="51.2">UART8_RX_M0</text>
<text x="21.7" y="48.7">UART8_TX_M0</text>
<text x="33.1" y="48.7">/ SPI2_CS1_M0</text>
<text x="33.1" y="51.2">/ SPI1_CS1_M0</text>
<text x="42.8" y="51.2">/ CLK32K_OUT1</text>
<text x="54.6" y="48.7">/ I2S2_SDI_M0</text>
<text x="66" y="48.7">/</text>
<text x="66" y="51.2">/</text>
<text x="8.9" y="95.7">PWM12_M1</text>
<text x="8.9" y="94.4">EDP_HPDIN_M0</text>
<text x="8.9" y="93.1">PWM15_IR_M1</text>
<text x="8.9" y="91.9">PWM14_M1</text>
<text x="19" y="95.7">/ SPI3_MISO_M1</text>
<text x="19" y="91.9">/ SPI3_CLK_M1</text>
<text x="19" y="93.1">/ SPI3_MOSI_M1</text>
<text x="29.2" y="94.4">/ SATA2_ACT_LED / SPDIF_TX_M2</text>
<text x="29.2" y="95.7">/ SATA1_ACT_LED / UART9_TX_M1</text>
<text x="53.3" y="91.9">/ I2S3_MCLK_M1</text>
<text x="53.3" y="93.1">/ I2S3_SCLK_M1</text>
<text x="53.3" y="95.7">/ I2S3_SDO_M1</text>
<text x="53.3" y="94.4">/ I2S3_LRCK_M1</text>
<text x="63.5" y="91.9">/</text>
<text x="63.5" y="95.7">/</text>
<text x="63.5" y="93.1">/</text>
<text x="63.5" y="94.4">/</text>
<text x="8.9" y="96.9">PWM13_M1</text>
<text x="8.9" y="100.8">HDMITX_SCL</text>
<text x="19" y="96.9">/ SPI3_CS0_M1</text>
<text x="29.2" y="96.9">/ SATA0_ACT_LED / UART9_RX_M1</text>
<text x="39.4" y="100.8">/ I2C5_SCL_M1</text>
<text x="53.3" y="96.9">/ I2S3_SDI_M1</text>
<text x="63.5" y="100.8">/</text>
<text x="63.5" y="96.9">/</text>
<text x="8.9" y="103.3">HDMITX_CEC_M0</text>
<text x="8.9" y="102">HDMITX_SDA</text>
<text x="19.1" y="103.3">/ SPI3_CS1_M1</text>
<text x="39.4" y="102">/ I2C5_SDA_M1</text>
<text x="63.5" y="103.3">/</text>
<text x="63.5" y="102">/</text>
<text x="10" y="150.3">Recovery/</text>
</g>
<g font-size="1.1" fill="#003f7f">
<text x="67.9" y="18.3">GPIO2_A3_u</text>
<text x="67.9" y="19.6">GPIO2_A4_u</text>
<text x="67.9" y="20.8">GPIO2_A5_u</text>
<text x="67.9" y="22.1">GPIO2_A6_u</text>
<text x="67.9" y="24.6">GPIO2_A7_u</text>
<text x="67.9" y="27.2">GPIO2_B0_d</text>
<text x="67.9" y="29.7">GPIO2_B1_d</text>
<text x="67.9" y="31">GPIO2_B2_u</text>
<text x="67.9" y="33.5">GPIO2_B3_u</text>
<text x="67.9" y="34.8">GPIO2_B4_u</text>
<text x="67.9" y="36.1">GPIO2_B5_u</text>
<text x="67.9" y="37.3">GPIO2_B6_u</text>
<text x="67.9" y="39.9">GPIO2_B7_d</text>
<text x="67.9" y="41.1">GPIO2_C0_d</text>
<text x="67.9" y="42.4">GPIO2_C1_d</text>
<text x="67.9" y="45">GPIO2_C2_d</text>
<text x="67.9" y="46.2">GPIO2_C3_d</text>
<text x="67.9" y="47.5">GPIO2_C4_d</text>
<text x="67.9" y="48.8">GPIO2_C5_d</text>
<text x="67.9" y="51.3">GPIO2_C6_d</text>
<text x="70.5" y="57.7">VCCIO4</text>
<text x="65.4" y="92">GPIO4_C2_d</text>
<text x="65.4" y="93.2">GPIO4_C3_d</text>
<text x="65.4" y="94.5">GPIO4_C4_d</text>
<text x="65.4" y="95.8">GPIO4_C5_d</text>
<text x="65.4" y="97">GPIO4_C6_d</text>
<text x="65.4" y="100.8">GPIO4_C7_u</text>
<text x="65.4" y="102.1">GPIO4_D0_u</text>
<text x="65.4" y="103.4">GPIO4_D1_u</text>
<text x="67.9" y="108.5">VCCIO7</text>
<text x="17.8" y="150.4">SARADC_VIN0</text>
<text x="17.8" y="152.9">SARADC_VIN1</text>
<text x="17.8" y="155.5">SARADC_VIN2</text>
<text x="102.2" y="150.4">2</text>
<text x="106.7" y="150.4">1</text>
<text x="17.8" y="158">SARADC_VIN3</text>
<text x="15.2" y="163.1">SARADC_AVDD_1V8</text>
<text x="19" y="170.7">OTP_VCC18</text>
</g>
<g font-size=".9">
<text x="30.7" y=".9">5</text>
<text x="89.5" y=".9">4</text>
<text x="148.4" y=".9">3</text>
<text x="207.3" y=".9">2</text>
<text x="266.2" y=".9">1</text>
<text x=".3" y="28">D</text>
<text x="296" y="28">D</text>
<text x=".3" y="79.8">C</text>
<text x="296" y="79.8">C</text>
<text x=".3" y="131.7">B</text>
<text x="296" y="131.7">B</text>
<text x=".3" y="183.5">A</text>
<text x="296" y="183.5">A</text>
<text x="30.7" y="209.6">5</text>
<text x="89.5" y="209.6">4</text>
<text x="148.4" y="209.6">3</text>
<text x="207.3" y="209.6">2</text>
<text x="266.2" y="209.6">1</text>
</g>
</svg>
